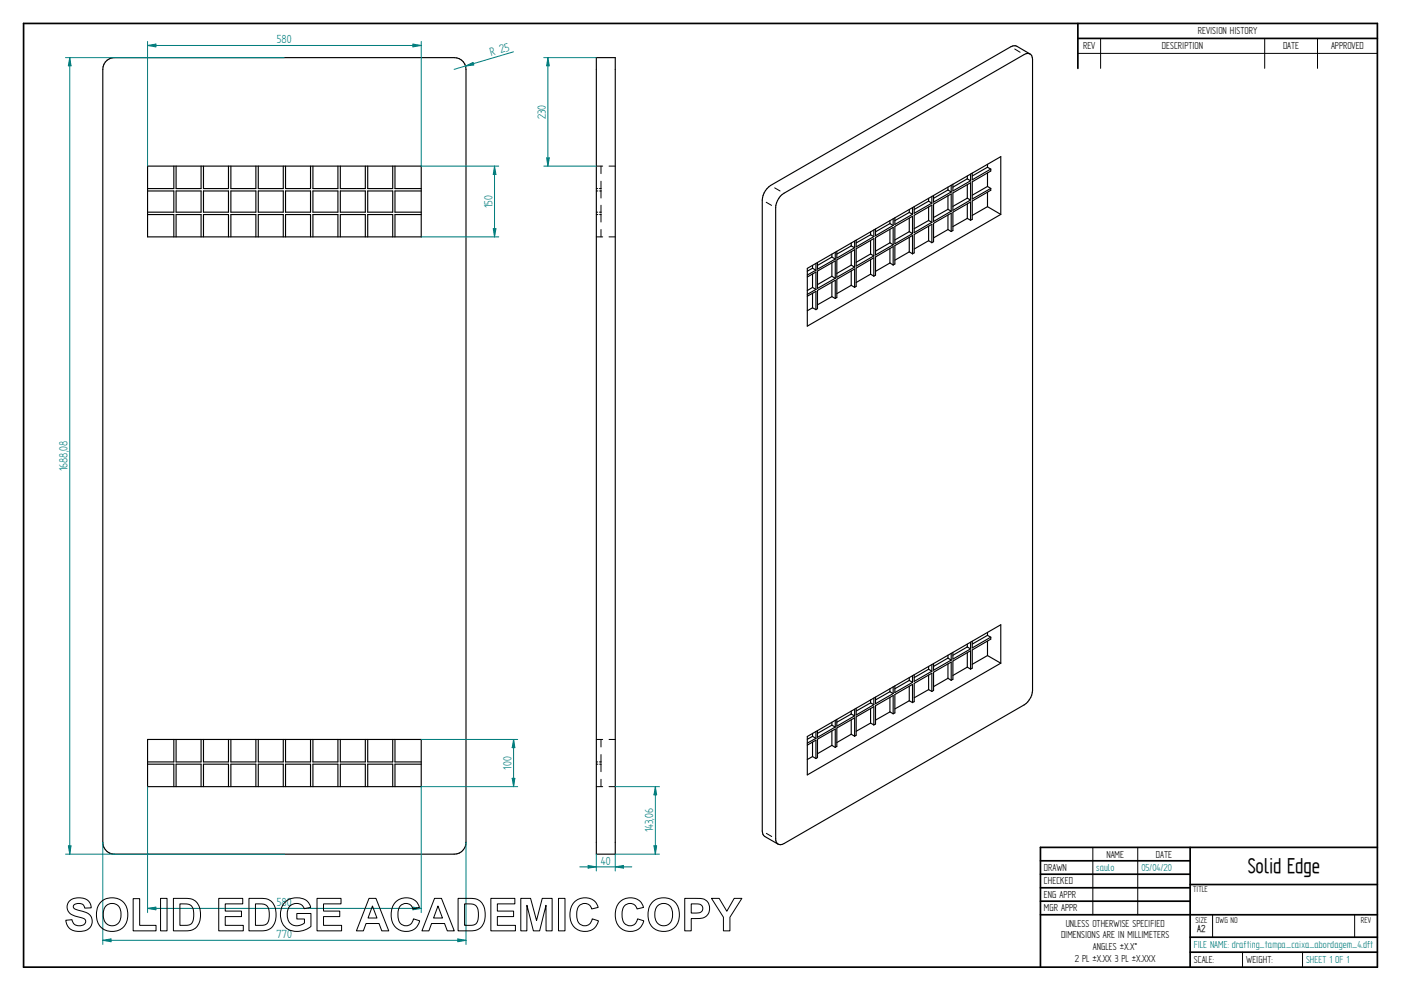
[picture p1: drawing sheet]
<svg xmlns="http://www.w3.org/2000/svg" width="420mm" height="297mm" viewBox="0 0 420 297" stroke-linecap="round" stroke-linejoin="round" font-family="sans-serif">
<g fill="none" stroke="#000" stroke-width=".51">
<path d="M7.1 7h405.8v282.9h-405.8zM323.1 7v13.5M323.1 11.5h89.8M311.9 258h44.9M356.8 254v35.9M412.9 254h-101v35.9M311.9 262h44.9M311.9 266.1h44.9M311.9 270.1h44.9M311.9 274.2h101M356.8 265.1h56.1M356.8 280.9h56.1"/>
<path d="M356.8 285.4h56.1"/>
</g>
<g fill="none" stroke="#000" stroke-width=".3">
<path d="M304.2 14.7l1.6 1M323.1 16h89.8M329.9 11.5v9M379.1 11.5v9M395 11.5v9M178.8 49.8h1.9M178.8 56.5h.4M178.8 57.2h.4M179.7 56.5h.5M179.7 57.2h.5M180.2 49.8v2.2M180.2 54.3v2.4"/>
<path d="M180.2 57v2.4M182.6 49.8h1.8M232.2 56.3l1.6 .9M178.8 71h1.9M178.8 63.6h.4M178.8 64.3h.4M179.7 63.6h.5M179.7 64.3h.5M180.2 61.5v2.3M180.2 64.1v2.4M180.2 68.8v2.2M182.6 71h1.8"/>
<path d="M229.7 60.6l1.6 1M178.8 235.8h1.9M178.8 221.6h1.9M178.8 228.3h.4M178.8 229h.4M179.7 228.3h.5M179.7 229h.5M180.2 221.6v2.3M180.2 226.1v2.5M180.2 228.9v2.4M180.2 233.6v2.2M182.6 235.8h1.8"/>
<path d="M182.6 221.6h1.8M229.7 249.8l1.7 .9M327.6 254v20.2M341.1 254v20.2M363.5 274.2v6.7M406.1 274.2v6.7M372.5 285.4v4.5M390.5 285.4v4.5"/>
</g>
<g fill="none" stroke="#000" stroke-width=".34">
<path d="M31.6 18.6a3.5 3.5 0 0 1 2.7-1.3h101.8a3.5 3.5 0 0 1 3.6 3.5v231.6a3.6 3.6 0 0 1-3.6 3.6h-101.8a3.5 3.5 0 0 1-3.5-3.6v-231.6l.4-1.5zM178.8 17.3h5.6v238.7h-5.6zM308.8 16.2l-4-2.4-.8-.1-1 .3-72 41.6-1.5 1.5-.7 1.4-.3 1.4v189.1a1.87 1.87 0 0 0 .8 1.7l4 2.3M44.2 49.8h82.1v21.2h-82.1zM44.2 57.2h7.9v6.4h-7.9M52.1 49.8v6.7h-7.9M52.8 49.8v6.7h7.5v-6.7M52.8 57.2h7.5v6.4h-7.5zM61 49.8v6.7h7.5v-6.7M61 57.2h7.5v6.4h-7.5zM69.2 49.8v6.7h7.5v-6.7M69.2 57.2h7.5v6.4h-7.5z"/>
<path d="M77.4 49.8v6.7h7.5v-6.7M77.4 57.2h7.5v6.4h-7.5zM85.6 49.8v6.7h7.5v-6.7M85.6 57.2h7.5v6.4h-7.5zM93.8 49.8v6.7h7.5v-6.7M93.8 57.2h7.5v6.4h-7.5zM102 49.8v6.7h7.5v-6.7M102 57.2h7.5v6.4h-7.5zM110.2 49.8v6.7h7.5v-6.7M110.2 57.2h7.5v6.4h-7.5zM118.4 49.8v6.7h7.9M126.3 57.2h-7.9v6.4h7.9"/>
<path d="M233.9 58.8l1.1-.9 72-41.6a1.54 1.54 0 0 1 1.8-.1 1.54 1.54 0 0 1 .7 1.6v189.1l-.2 1.4-1.2 2.1-1.1 .8-72 41.6a1.53 1.53 0 0 1-1.7 .2 1.53 1.53 0 0 1-.8-1.6v-189.2l.3-1.4zM278.4 59.4v.9M279.4 58.8v2.1M284.2 56.1v.8M284.2 58.7v4M284.2 56.9l-4.3 2.5M284.2 56.9l1 .6M285.2 57.5l-5.3 3.1v-2M285.2 55.5v2M285.7 57.8l5.3-3v5.1l-5.3 3.1zM290 52.7v.9M290 55.3v4.1"/>
<path d="M290 53.6l-4.3 2.5M290 59.4l-4.3 2.4M290 59.4l1 .5M290 53.6l1 .6M291 54.2l-5.3 3v-2M291 52.2v2M296 49.2v.9M296 51.9v4M296 57.6v4.3M296 50.1l1 .6M296 50.1l-4.5 2.6M296 55.9l1 .6"/>
<path d="M296 55.9l-4.5 2.6M297 50.7v.6l-5.5 3.2v5.1l5.5-3.1M297 56.5v.5l-5.5 3.2v5.5l-.5 .3M297 50.7l-5.5 3.2v-2M44.2 64.3h7.9v6.7M52.8 71v-6.7h7.5v6.7M61 71v-6.7h7.5v6.7M69.2 71v-6.7h7.5v6.7M77.4 71v-6.7h7.5v6.7M85.6 71v-6.7h7.5v6.7M93.8 71v-6.7h7.5v6.7M102 71v-6.7h7.5v6.7"/>
<path d="M110.2 71v-6.7h7.5v6.7M126.3 64.3h-7.9v6.7M243.6 79.5v.9M244.6 79v2M249.4 76.2v.8M249.4 78.8v4M249.4 77l-4.3 2.5M249.4 77l1 .6M250.4 77.6l-5.3 3.1v-2M250.4 75.6v2M250.9 77.9l5.3-3.1v5.3l-5.3 3zM255.2 72.8v.9"/>
<path d="M255.2 75.4v4.1M255.2 73.7l-4.3 2.5M255.2 79.5l-4.3 2.5M255.2 79.5l1 .6M255.2 73.7l1 .6M256.2 74.3l-5.3 3v-2M256.2 72.3v2M256.7 74.5l5.3-3v5.2l-5.3 3.1zM261 69.5v.9M261 72.1v4M261 77.9v4.3M261 70.4l-4.3 2.4"/>
<path d="M261 76.1l-4.3 2.5M261 76.1l1 .6M261 70.4l1 .5M262 70.9l-5.3 3.1v-2M262 68.9v2M262.5 71.2l5.3-3v5.2l-5.3 3zM266.8 66.1v.9M266.8 68.7v4.1M266.8 74.5v4.3M266.8 67l-4.3 2.5M266.8 72.8l-4.3 2.5M266.8 78.8l-4.3 2.5"/>
<path d="M266.8 78.8l1 .6M266.8 72.8l1 .6M266.8 67l1 .6M267.8 67.6l-5.3 3.1v-2.1M267.8 79.4v-5.5l-5.3 3.1v5.5l-.5 .3M267.8 65.6v2M268.3 67.9l5.3-3.1v5.2l-5.3 3.1zM272.6 62.8v.9M272.6 65.4v4M272.6 71.2v4.3M272.6 63.7l-4.3 2.4M272.6 69.4l-4.3 2.5"/>
<path d="M272.6 75.5l-4.3 2.5M272.6 75.5l1 .6M272.6 69.4l1 .6M272.6 63.7l1 .5M273.6 64.2l-5.3 3.1v-2M273.6 76.1v-5.5l-5.3 3v5.5l-.5 .3M273.6 62.2v2M274.1 64.5l5.3-3v5.1l-5.3 3.1zM278.4 62v4.1M278.4 67.8v4.3M278.4 60.3l-4.3 2.5M278.4 66.1l-4.3 2.4"/>
<path d="M278.4 72.1l-4.3 2.5M278.4 72.1l1 .6M278.4 66.1l1 .5M278.4 60.3l1 .6M279.4 60.9l-5.3 3v-2M279.4 72.7v-5.5l-5.3 3.1v5.5l-.5 .3M279.9 61.2l5.3-3.1v5.2l-5.3 3.1zM284.2 64.5v4.3M284.2 62.7l-4.3 2.5M284.2 68.8l-4.3 2.5M284.2 68.8l1 .6M284.2 62.7l1 .6"/>
<path d="M285.2 69.4v-5.5l-5.3 3v5.5l-.5 .3M290 61.1v4.3M290 65.4l-4.3 2.5M290 65.4l1 .6M291 66v-5.5l-5.3 3.1v5.5l-.5 .3M296 61.9l4 2.4M296 61.9l-4.5 2.7M242 80.4l58-33.5v17.4l-58 33.4zM242 83l2.6-1.5v5.2M242 88.8l2.6-1.5v5.5M243.6 82.1v4M243.6 87.9v4.3"/>
<path d="M243.6 80.4l-1.6 .9M243.6 86.1l-1.6 1M243.6 92.2l-1.6 .9M243.6 92.2l1 .6M243.6 86.1l1 .6M243.6 80.4l1 .6M244.6 81l-2.6 1.4M244.6 86.7l-2.6 1.5M245.1 81.2l5.3-3v5.2l-5.3 3zM249.4 84.5v4.4M249.4 82.8l-4.3 2.5M249.4 88.9l-4.3 2.5"/>
<path d="M249.4 88.9l1 .6M249.4 82.8l1 .6M250.4 89.5v-5.5l-5.3 3v5.5l-.5 .3M255.2 81.2v4.3M255.2 85.5l-4.3 2.5M255.2 85.5l1 .6M256.2 86.1v-5.5l-5.3 3.1v5.5l-.5 .3M261 82.2l-4.3 2.5M261 82.2l1 .6M262 82.8v-5.5l-5.3 3v5.5l-.5 .3M278.4 199.7v.9M279.4 199.1v2.1"/>
<path d="M284.2 197.2l1 .6M284.2 197.2l-4.3 2.5M284.2 196.4v.8M284.2 199v4.3M285.2 197.8l-5.3 3.1v-2.1M285.2 195.8v2M290 199.9l-4.3 2.5M290 193.9l-4.3 2.5M290 193v.9M290 195.6v4.3M290 199.9l1 .6M290 193.9l1 .6"/>
<path d="M291 194.5l-5.3 3v-2M291 192.4v2.1M296 196.5l4 2.3M296 189.5v.9M296 192.2v4.3M296 196.5l-4.5 2.6M296 190.4l-4.5 2.6M296 190.4l1 .6M297 191l-5.5 3.2v-2M297 191v.6l-5.5 3.2v5.4l-.5 .3M243.6 219.8v.9M244.6 219.2v2.1"/>
<path d="M249.4 217.3l1 .6M249.4 217.3l-4.3 2.5M249.4 216.5v.8M249.4 219.1v4.3M250.4 217.9l-5.3 3.1v-2.1M250.4 215.9v2M255.2 214l-4.3 2.5M255.2 213.1v.9M255.2 215.7v4.3M255.2 214l1 .5M256.2 214.5l-5.3 3.1v-2M256.2 212.6v1.9"/>
<path d="M261 216.7l-4.3 2.5M261 210.7l1 .5M261 210.7l-4.3 2.4M261 209.8v.9M261 212.4v4.3M261 216.7l1 .6M262 211.2l-5.3 3.1v-2M262 217.3v-5.5l-5.3 3v5.5l-.5 .3M262 209.2v2M266.8 213.4l-4.3 2.4M266.8 207.3l-4.3 2.5M266.8 206.4v.9"/>
<path d="M266.8 209v4.4M266.8 213.4l1 .5M266.8 207.3l1 .6M267.8 207.9l-5.3 3v-2M267.8 213.9v-5.5l-5.3 3.1v5.5l-.5 .3M267.8 205.8v2.1M272.6 210l-4.3 2.5M272.6 203.9l1 .6M272.6 203.9l-4.3 2.5M272.6 203.1v.8M272.6 205.7v4.3M272.6 210l1 .6"/>
<path d="M273.6 204.5l-5.3 3.1v-2M273.6 210.6v-5.5l-5.3 3.1v5.5l-.5 .2M273.6 202.5v2M278.4 206.7l-4.3 2.4M278.4 200.6l-4.3 2.5M278.4 202.3v4.4M278.4 206.7l1 .5M278.4 200.6l1 .6M279.4 201.2l-5.3 3v-2M279.4 207.2v-5.4l-5.3 3v5.5l-.5 .3M284.2 203.3l-4.3 2.5M284.2 203.3l1 .6"/>
<path d="M285.2 203.9v-5.5l-5.3 3.1v5.4l-.5 .3M291 200.5v-5.5l-5.3 3.1v5.5l-.5 .3M44.2 221.6h82.1v14.2h-82.1zM44.2 229h7.9v6.8M52.1 221.6v6.7h-7.9M52.8 221.6v6.7h7.5v-6.7M52.8 235.8v-6.8h7.5v6.8M61 221.6v6.7h7.5v-6.7M61 235.8v-6.8h7.5v6.8M69.2 221.6v6.7h7.5v-6.7M69.2 235.8v-6.8h7.5v6.8M77.4 221.6v6.7h7.5v-6.7"/>
<path d="M77.4 235.8v-6.8h7.5v6.8M85.6 221.6v6.7h7.5v-6.7M85.6 235.8v-6.8h7.5v6.8M93.8 221.6v6.7h7.5v-6.7M93.8 235.8v-6.8h7.5v6.8M102 221.6v6.7h7.5v-6.7M102 235.8v-6.8h7.5v6.8M110.2 221.6v6.7h7.5v-6.7M110.2 235.8v-6.8h7.5v6.8M118.4 221.6v6.7h7.9M126.3 229h-7.9v6.8M242 220.7l58-33.5v11.6l-58 33.4z"/>
<path d="M242 223.3l2.6-1.5v5.5M243.6 226.7l-1.6 .9M243.6 220.7l-1.6 .9M243.6 222.4v4.3M243.6 226.7l1 .6M243.6 220.7l1 .6M244.6 221.3l-2.6 1.4M249.4 223.4l-4.3 2.5M249.4 223.4l1 .6M250.4 224v-5.5l-5.3 3v5.5l-.5 .3M255.2 220l-4.3 2.5M255.2 220l1 .6"/>
<path d="M256.2 220.6v-5.5l-5.3 3.1v5.5l-.5 .3"/>
</g>
<path d="M19.6 17.3h65.7M20.9 17.3l.4 2.4h-.8zM19.6 256h65.7" fill="none" stroke="#008080" stroke-width=".3"/>
<path d="M20.9 17.3l.4 2.4h-.8z" fill="#008080"/>
<path d="M20.5 253.5h.8l-.4 2.5z" fill="none" stroke="#008080" stroke-width=".3"/>
<path d="M20.5 253.5h.8l-.4 2.5z" fill="#008080"/>
<path d="M20.9 17.3v238.7M30.8 252.4v30.6M139.7 252.4v30.6M137.2 281.4l2.5 .4-2.5 .4z" fill="none" stroke="#008080" stroke-width=".3"/>
<path d="M137.2 281.4l2.5 .4-2.5 .4z" fill="#008080"/>
<path d="M30.8 281.8l2.5-.4v.8z" fill="none" stroke="#008080" stroke-width=".3"/>
<path d="M30.8 281.8l2.5-.4v.8z" fill="#008080"/>
<path d="M126.3 235.8h28.9M126.3 221.6h28.9M153.5 233.3h.8l-.3 2.5zM30.8 281.8h108.9" fill="none" stroke="#008080" stroke-width=".3"/>
<path d="M153.5 233.3h.8l-.3 2.5z" fill="#008080"/>
<path d="M154 221.6l.3 2.5h-.8z" fill="none" stroke="#008080" stroke-width=".3"/>
<path d="M154 221.6l.3 2.5h-.8z" fill="#008080"/>
<path d="M44.2 235.8v37.7M126.3 235.8v37.7M154 221.6v14.2M44.2 272.2l2.5-.3v.8z" fill="none" stroke="#008080" stroke-width=".3"/>
<path d="M44.2 272.2l2.5-.3v.8z" fill="#008080"/>
<path d="M123.8 271.9l2.5 .3-2.5 .5z" fill="none" stroke="#008080" stroke-width=".3"/>
<path d="M123.8 271.9l2.5 .3-2.5 .5z" fill="#008080"/>
<path d="M163 17.3h15.8M164.3 17.3l.4 2.4h-.8zM163 49.8h15.8M44.2 272.2h82.1" fill="none" stroke="#008080" stroke-width=".3"/>
<path d="M164.3 17.3l.4 2.4h-.8z" fill="#008080"/>
<path d="M163.9 47.3h.8l-.4 2.5z" fill="none" stroke="#008080" stroke-width=".3"/>
<path d="M163.9 47.3h.8l-.4 2.5z" fill="#008080"/>
<path d="M164.3 17.3v32.5M126.3 49.8h23.2M148.3 49.8l.4 2.5h-.8zM126.3 71h23.2" fill="none" stroke="#008080" stroke-width=".3"/>
<path d="M148.3 49.8l.4 2.5h-.8z" fill="#008080"/>
<path d="M147.9 68.5h.8l-.4 2.5z" fill="none" stroke="#008080" stroke-width=".3"/>
<path d="M147.9 68.5h.8l-.4 2.5z" fill="#008080"/>
<path d="M44.2 12.4v37.4M44.2 13.6l2.5-.4v.9zM126.3 12.4v37.4M148.3 49.8v21.2" fill="none" stroke="#008080" stroke-width=".3"/>
<path d="M44.2 13.6l2.5-.4v.9z" fill="#008080"/>
<path d="M123.8 13.2l2.5 .4-2.5 .5z" fill="none" stroke="#008080" stroke-width=".3"/>
<path d="M123.8 13.2l2.5 .4-2.5 .5z" fill="#008080"/>
<path d="M44.2 13.6h82.1M184.4 235.8h13.3M184.4 256h13.3M196 253.5h.8l-.3 2.5z" fill="none" stroke="#008080" stroke-width=".3"/>
<path d="M196 253.5h.8l-.3 2.5z" fill="#008080"/>
<path d="M196.5 235.8l.3 2.4h-.8z" fill="none" stroke="#008080" stroke-width=".3"/>
<path d="M196.5 235.8l.3 2.4h-.8z" fill="#008080"/>
<path d="M196.5 235.8v20.2M176.3 259.4l2.5 .4-2.5 .4zM178.8 256v5M184.4 256v5" fill="none" stroke="#008080" stroke-width=".3"/>
<path d="M176.3 259.4l2.5 .4-2.5 .4z" fill="#008080"/>
<path d="M184.4 259.8l2.5-.4v.8z" fill="none" stroke="#008080" stroke-width=".3"/>
<path d="M184.4 259.8l2.5-.4v.8z" fill="#008080"/>
<path d="M139.6 19.8l2.2-1.1 .2 .8zM153.9 15.5l-17.8 5.3M173.8 259.8h15.6" fill="none" stroke="#008080" stroke-width=".3"/>
<path d="M139.6 19.8l2.2-1.1 .2 .8z" fill="#008080"/>
<g fill="none" stroke="#000" stroke-width=".3">
<path d="M20.8 270.1a4.4 4.4 0 0 1 6.2 .5l.3 1.5-1.9 .1a1.85 1.85 0 0 0-1.6-1.4 1.85 1.85 0 0 0-1.8 .9 1.97 1.97 0 0 0 2.1 1.2 3.5 3.5 0 0 1 3.5 3.3 3.2 3.2 0 0 1-3.9 2.9 3.5 3.5 0 0 1-4-3.3l1.9-.2a2.21 2.21 0 0 0 1.8 1.8 2.21 2.21 0 0 0 2.3-1 1.24 1.24 0 0 0-1.5-1.4 4.6 4.6 0 0 1-3.9-2.3l-.2-1.3zM30.3 270.3a4.8 4.8 0 0 1 5.6-.7 4.8 4.8 0 0 1 2.4 5.2 4.8 4.8 0 0 1-5.6 4.3 4.8 4.8 0 0 1-3.7-6l.4-1.4zM31.7 271.6a2.71 2.71 0 0 1 3.2-.5 2.71 2.71 0 0 1 1.4 3 2.74 2.74 0 0 1-2.7 3.4 2.74 2.74 0 0 1-2.7-3.4l.2-1.2zM39.9 269.3h2v8h4.9v1.7h-6.9zM48.1 269.2h2v9.8h-2zM52 269.2h3.6a4.2 4.2 0 0 1 4.5 5 4.1 4.1 0 0 1-4.4 4.8h-3.7zM53.9 270.9a4.6 4.6 0 0 1 3.4 .5 4.9 4.9 0 0 1-.2 5.6l-1 .3h-2.2zM65.6 269.2h7.2v1.7h-5.3v2.1h4.9v1.7h-4.9v2.6h5.4v1.7h-7.3zM74.6 269.2h3.6a4.2 4.2 0 0 1 4.6 5 4.1 4.1 0 0 1-4.5 4.8h-3.7zM76.6 270.9a4.6 4.6 0 0 1 3.4 .5 4.9 4.9 0 0 1-.2 5.6l-1.1 .3h-2.1zM85.3 270.5a5.2 5.2 0 0 1 7.2 0l.6 1.4-1.9 .4a2.69 2.69 0 0 0-3.3-1.4 2.69 2.69 0 0 0-1.8 3.1 3 3 0 0 0 1.6 3.2 3 3 0 0 0 3.6-.6v-1.2h-2.3v-1.6h4.2v3.8a5.8 5.8 0 0 1-8.3-.5 5.8 5.8 0 0 1 .4-6.6zM95 269.2h7.2v1.7h-5.2v2.1h4.9v1.7h-4.9v2.6h5.4v1.7h-7.4z"/>
<path d="M110.6 269.2h2.1l3.8 9.8h-2l-.9-2.2h-3.9l-.8 2.2h-2.1zM111.7 271.5l1.3 3.6h-2.7zM118.5 270.4a4.2 4.2 0 0 1 7.2 1.5l-1.9 .5a2.29 2.29 0 0 0-2.7-1.6 2.29 2.29 0 0 0-1.8 2.6 3.3 3.3 0 0 0 1.6 3.9 2.25 2.25 0 0 0 3.1-1.9l1.8 .6a4.4 4.4 0 0 1-5.1 3.1 4.4 4.4 0 0 1-3.4-4.9l.2-1.9zM130.3 269.2h2l3.9 9.8h-2.1l-.8-2.2h-3.9l-.8 2.2h-2.1zM131.3 271.5l1.3 3.6h-2.6zM137.3 269.2h3.6a4.2 4.2 0 0 1 4.6 5 4.1 4.1 0 0 1-4.5 4.8h-3.7zM139.3 270.9a4.6 4.6 0 0 1 3.4 .5 4.9 4.9 0 0 1-.2 5.6l-1.1 .3h-2.1zM147.2 269.2h7.1v1.7h-5.2v2.1h4.9v1.7h-4.9v2.6h5.4v1.7h-7.3zM156.1 269.2h3l1.7 6.7 1.8-6.7h2.9v9.8h-1.8v-7.7l-1.9 7.7h-1.9l-1.9-7.7-.1 7.7h-1.8zM167.4 269.2h2v9.8h-2zM172.1 270.4a4.2 4.2 0 0 1 7.2 1.5l-1.9 .5a2.29 2.29 0 0 0-2.7-1.6 2.29 2.29 0 0 0-1.8 2.6 3.3 3.3 0 0 0 1.6 3.9 2.25 2.25 0 0 0 3-1.9l1.9 .6a4.4 4.4 0 0 1-5.1 3.1 4.4 4.4 0 0 1-3.4-4.9l.2-1.9zM185.7 270.4a4.2 4.2 0 0 1 7.2 1.5l-1.9 .5a2.29 2.29 0 0 0-2.7-1.6 2.29 2.29 0 0 0-1.8 2.6 3.3 3.3 0 0 0 1.6 3.9 2.25 2.25 0 0 0 3-1.9l1.9 .6a4.4 4.4 0 0 1-5.1 3.1 4.4 4.4 0 0 1-3.5-4.9l.3-1.9z"/>
<path d="M195.6 270.3a4.8 4.8 0 0 1 5.6-.7 4.8 4.8 0 0 1 2.4 5.2 4.8 4.8 0 0 1-5.6 4.3 4.8 4.8 0 0 1-3.7-6l.4-1.4zM197 271.6a2.71 2.71 0 0 1 3.3-.5 2.71 2.71 0 0 1 1.3 3 2.74 2.74 0 0 1-2.6 3.4 2.74 2.74 0 0 1-2.7-3.4l.1-1.2zM205.3 269.2h3.1a3.6 3.6 0 0 1 4.1 1.8 3.1 3.1 0 0 1-3.5 4.3h-1.8v3.7h-1.9zM207.2 270.9a4 4 0 0 1 3.2 .5 1.43 1.43 0 0 1 0 1.7 1.43 1.43 0 0 1-1.6 .5h-1.6zM213.3 269.2h2.3l2.3 3.9 2.2-3.9h2.3l-3.6 5.7v4.1h-1.9v-4.1z"/>
</g>
<text font-size="7.1" x="374.1" y="261.7">Solid Edge</text>
<g font-size="4" fill="#008080">
<text x="83" y="13">580</text>
<text x="147.3" y="16.8" transform="rotate(-16 147.3 16.8)">R 25</text>
<text x="163.7" y="35.7" transform="rotate(-90 163.7 35.7)">230</text>
<text x="147.7" y="62.4" transform="rotate(-90 147.7 62.4)">150</text>
<text x="20.3" y="141.2" transform="rotate(-90 20.3 141.2)">1688,08</text>
<text x="153.3" y="230.6" transform="rotate(-90 153.3 230.6)">100</text>
<text x="195.8" y="249.5" transform="rotate(-90 195.8 249.5)">143,06</text>
<text x="180.1" y="259.2">40</text>
<text x="83" y="271.7">580</text>
<text x="82.9" y="281.2">770</text>
</g>
<g font-size="3.4">
<text x="359.1" y="10.3">REVISION HISTORY</text>
<text x="324.7" y="14.8">REV</text>
<text x="348.3" y="14.8">DESCRIPTION</text>
<text x="384.6" y="14.8">DATE</text>
<text x="399" y="14.8">APPROVED</text>
<text x="331.7" y="257">NAME</text>
<text x="346.5" y="257">DATE</text>
<text x="313" y="261">DRAWN</text>
<text x="313" y="265">CHECKED</text>
<text x="313" y="269.1">ENG APPR</text>
<text x="313" y="273.1">MGR APPR</text>
<text x="318.1" y="281.3">DIMENSIONS ARE IN MILLIMETERS</text>
<text x="319.5" y="277.7">UNLESS OTHERWISE SPECIFIED</text>
<text x="358.9" y="279.4">A2</text>
<text x="327.6" y="284.8">ANGLES ±X.X°</text>
<text x="322.2" y="288.3">2 PL ±X.XX 3 PL ±X.XXX</text>
<text x="357.9" y="288.6">SCALE:</text>
<text x="373.6" y="288.6">WEIGHT:</text>
</g>
<g font-size="3.4" fill="#008080">
<text x="328.7" y="261.1">saulo</text>
<text x="342.2" y="261.1">05/04/20</text>
<text x="357.9" y="284.2">FILE NAME: drafting_tampa_caixa_abordagem_4.dft</text>
<text x="391.5" y="288.7">SHEET 1 OF 1</text>
</g>
<g font-size="2.9">
<text x="357.7" y="267.4">TITLE</text>
<text x="358.4" y="276.5">SIZE</text>
<text x="364.5" y="276.5">DWG NO</text>
<text x="408" y="276.5">REV</text>
</g>
</svg>
